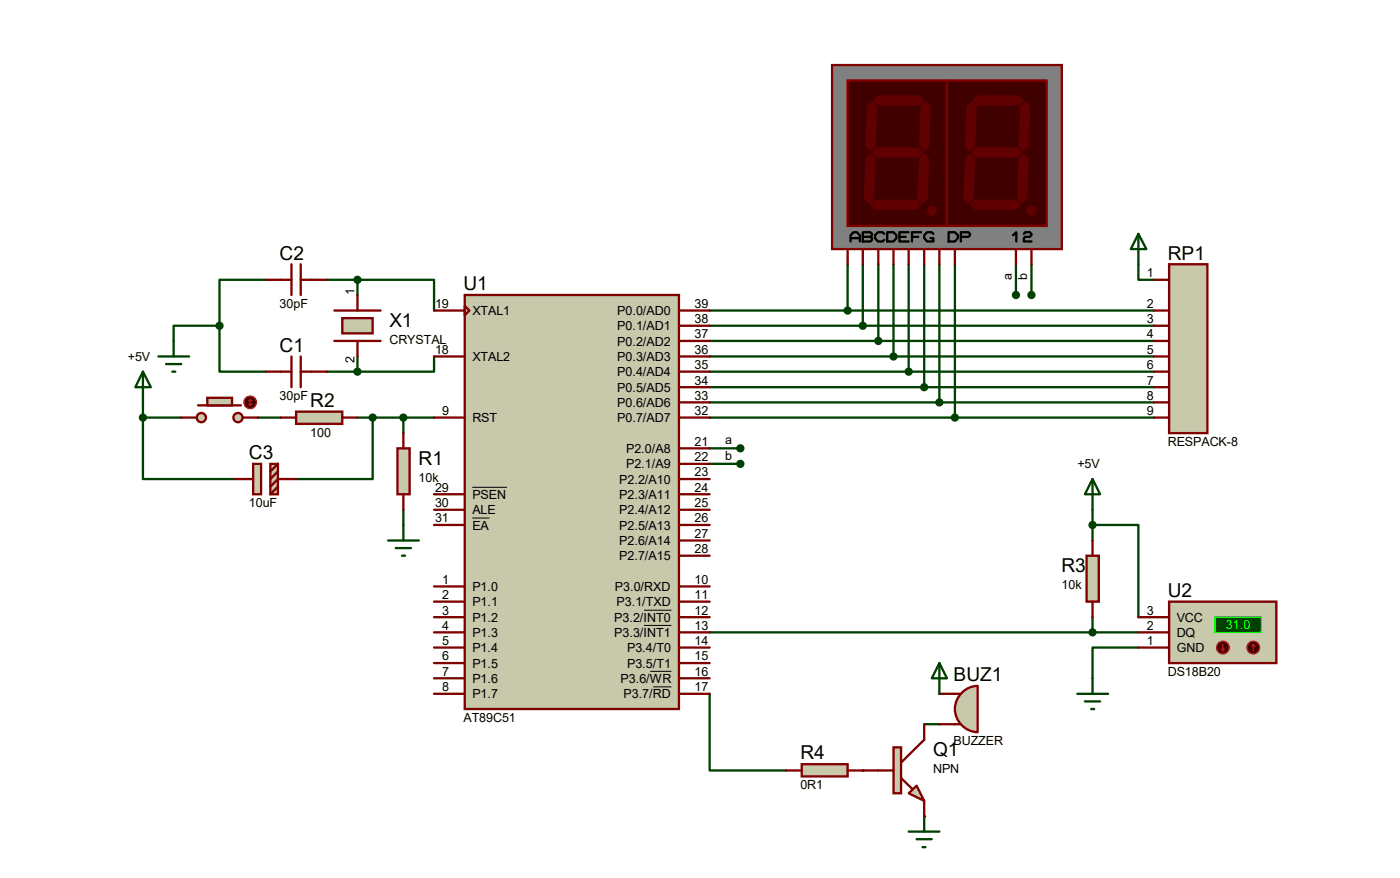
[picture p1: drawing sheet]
<svg xmlns="http://www.w3.org/2000/svg" width="180mm" height="112mm" viewBox="0 0 180 112" stroke-linecap="round" stroke-linejoin="round" font-family="sans-serif">
<g fill="none" stroke="#004000" stroke-width=".3">
<path d="M34.1 35.8h-5.9v5.9M41.9 35.8h3.9M45.8 35.8h9.9v4M45.8 35.8v2M91 39.8h57M108.7 33.9v5.9M110.7 33.9v7.8M112.7 33.9v9.8M114.6 33.9v11.8M116.5 33.9v13.7M118.5 33.9v15.7M120.5 33.9v17.7"/>
<path d="M122.5 33.9v19.6M130.3 33.9v3.9M132.3 33.9v3.9M146 33.9v1.9h2M18.3 53.5v7.9h11.8M18.3 53.5h4.9M18.3 51.6v1.9M28.2 41.7v5.9h5.9M28.2 41.7h-5.9v2M33.1 53.5h2.9M41.9 47.6h3.9M45.8 45.7v1.9"/>
<path d="M45.8 53.5h9.9M47.8 53.5v7.9h-9.8M51.7 53.5v2M55.7 45.7v1.9h-9.9M91 47.6h57M91 53.5h57M91 41.7h57M91 43.7h57M91 45.7h57M91 49.6h57M91 51.6h57M91 57.4h4"/>
<path d="M91 59.4h4M51.7 65.3v2M140.1 67.3h5.9v11.8M140.1 65.3v3.9M140.1 79.1v1.9M91 88.9v9.8h9.8M91 81h55M110.7 98.7h.1M118.5 92.8h2M120.5 88.9h.1M146 83h-5.9v3.9M118.5 104.6h.1"/>
</g>
<path d="M59.6 37.8h27.5v53h-27.5z" fill="#c8c8aa" stroke="#800000" stroke-width=".3"/>
<g fill="none" stroke="#800000" stroke-width=".3">
<path d="M42.9 39.8h5.9M55.7 39.8h3.9M59.6 39.2l.6 .6-.6 .6zM87.1 39.8h3.9M42.9 43.7h5.9M55.7 45.7h3.9M55.7 53.5h3.9M87.1 45.7h3.9M87.1 53.5h3.9M87.1 41.7h3.9M87.1 43.7h3.9M87.1 47.6h3.9"/>
<path d="M87.1 49.6h3.9M87.1 51.6h3.9M87.1 57.4h3.9M87.1 59.4h3.9M55.7 65.3h3.9M55.7 67.3h3.9M55.7 63.3h3.9M55.7 75.1h3.9M55.7 77.1h3.9M55.7 79.1h3.9M87.1 65.3h3.9M87.1 67.3h3.9"/>
<path d="M87.1 63.3h3.9M87.1 75.1h3.9M87.1 77.1h3.9M87.1 79.1h3.9M87.1 71.2h3.9M87.1 61.4h3.9M87.1 69.2h3.9M55.7 81h3.9M55.7 83h3.9M55.7 85h3.9M55.7 86.9h3.9M55.7 88.9h3.9"/>
<path d="M87.1 81h3.9M87.1 83h3.9M87.1 85h3.9M87.1 86.9h3.9M87.1 88.9h3.9"/>
</g>
<path d="M60.6 66.4h2.2M60.6 62.4h4.4M82.6 78.2h3.5M82.6 80.1h3.5M83.4 86h2.7M83.8 88h2.3" fill="none" stroke="#000" stroke-width=".13"/>
<path d="M43.9 40.8h3.9v1.9h-3.9z" fill="#c8c8aa" stroke="#800000" stroke-width=".3"/>
<path d="M34.1 35.8h3.3M37.4 33.9v3.9M38.6 33.9v3.9M38.6 35.8h3.3M45.8 37.8v2M34.1 47.6h3.3M37.4 45.7v3.9M38.6 45.7v3.9M38.6 47.6h3.3M45.8 43.7v2" fill="none" stroke="#800000" stroke-width=".3"/>
<g fill="#004000" stroke="#004000" stroke-width=".3">
<circle cx="45.8" cy="47.6" r=".38"/>
<circle cx="45.8" cy="35.8" r=".38"/>
</g>
<path d="M51 57.4h1.5v5.9h-1.5z" fill="#c8c8aa" stroke="#800000" stroke-width=".3"/>
<path d="M51.7 55.5v1.9M51.7 63.3v2" fill="none" stroke="#800000" stroke-width=".3"/>
<path d="M38 52.7h5.9v1.6h-5.9z" fill="#c8c8aa" stroke="#800000" stroke-width=".3"/>
<path d="M36 53.5h2M43.9 53.5h1.9" fill="none" stroke="#800000" stroke-width=".3"/>
<g fill="#c8c8aa" stroke="#800000" stroke-width=".3">
<circle cx="30.5" cy="53.5" r=".59"/>
<circle cx="25.8" cy="53.5" r=".59"/>
</g>
<path d="M25.4 51.9h5.5" fill="none" stroke="#800000" stroke-width=".3"/>
<path d="M26.6 51h3.2v.9h-3.2z" fill="#c8c8aa" stroke="#800000" stroke-width=".3"/>
<path d="M23.2 53.5h2M31.1 53.5h2" fill="none" stroke="#800000" stroke-width=".3"/>
<circle cx="32.1" cy="51.6" r=".8" fill="#400000" stroke="#f00" stroke-width=".17"/>
<path d="M31.9 51.8l.2 .1M32.1 51.2v.7M32.1 51.2l-.2 .1M32.1 51.2l.2 .1M32.3 51.8l-.2 .1" fill="none" stroke="#f00" stroke-width=".17"/>
<g fill="#004000" stroke="#004000" stroke-width=".3">
<circle cx="51.7" cy="53.5" r=".38"/>
<circle cx="28.2" cy="41.7" r=".38"/>
</g>
<path d="M18.3 47.6l1 2h-1.9zM18.3 47.6v4M20.3 45.7h4M21.3 46.6h1.9M22.1 47.6h.4M22.3 43.7v2" fill="none" stroke="#004000" stroke-width=".3"/>
<g fill="#c8c8aa" stroke="#800000" stroke-width=".3">
<path d="M32.5 59.4h1v3.9h-1z"/>
<path d="M34.7 59.4h.9v3.9h-.9z"/>
</g>
<path d="M35.6 59.4l-.9 1M30.1 61.4h2.4M35.6 60.4l-.9 1M35.6 62.3l-.9 1M38 61.4h-2.4l-.9 .9" fill="none" stroke="#800000" stroke-width=".3"/>
<g fill="#004000" stroke="#004000" stroke-width=".3">
<circle cx="47.8" cy="53.5" r=".38"/>
<circle cx="18.3" cy="53.5" r=".38"/>
</g>
<path d="M49.8 69.2h3.9M50.8 70.2h1.9M51.6 71.2h.3M51.7 67.3v1.9" fill="none" stroke="#004000" stroke-width=".3"/>
<path d="M149.9 77.1h13.8v7.9h-13.8z" fill="#c8c8aa" stroke="#800000" stroke-width=".3"/>
<path d="M155.8 79.1h6v1.9h-6z" fill="#004000" stroke="#0f0" stroke-width=".17"/>
<path d="M146 79.1h3.9M146 81h3.9M146 83h3.9" fill="none" stroke="#800000" stroke-width=".3"/>
<circle cx="160.7" cy="83" r=".8" fill="#400000" stroke="#f00" stroke-width=".17"/>
<path d="M160.7 82.6l-.1 .2M160.7 82.6l.3 .2M160.7 82.6v.8" fill="none" stroke="#f00" stroke-width=".17"/>
<circle cx="156.8" cy="83" r=".8" fill="#400000" stroke="#f00" stroke-width=".17"/>
<path d="M156.6 83.2l.2 .2M156.8 82.6v.8M157 83.2l-.2 .2" fill="none" stroke="#f00" stroke-width=".17"/>
<path d="M140.1 61.4l1 1.9h-1.9zM140.1 61.4v3.9M138.2 88.9h3.9M139.2 89.9h1.9M140 90.8h.3M140.1 86.9v2" fill="none" stroke="#004000" stroke-width=".3"/>
<path d="M139.4 71.2h1.5v5.9h-1.5z" fill="#c8c8aa" stroke="#800000" stroke-width=".3"/>
<path d="M140.1 69.2v2M140.1 77.1v2" fill="none" stroke="#800000" stroke-width=".3"/>
<g fill="#004000" stroke="#004000" stroke-width=".3">
<circle cx="140.1" cy="81" r=".38"/>
<circle cx="140.1" cy="67.3" r=".38"/>
</g>
<path d="M106.7 8.3h29.5v23.6h-29.5z" fill="#808080" stroke="#800000" stroke-width=".3"/>
<path d="M108.7 10.3h12.8v18.6h-12.8z" fill="#400000" stroke="#800000" stroke-width=".3"/>
<g fill="#600000" stroke="#600000" stroke-width=".13">
<path d="M112.7 12.3h5.2l.6 .6-.6 .6h-5.2l-.6-.6z"/>
<path d="M118.2 13.6l.5-.5 .6 .5-.2 5.1-.6 .6-.6-.6z"/>
<path d="M112.4 19h5.3l.6 .6-.6 .5h-5.3l-.6-.5z"/>
<path d="M111.3 13.6l.5-.5 .6 .5-.2 5.1-.6 .6-.6-.6z"/>
<path d="M118.5 19.7l.6 .6-.2 5.1-.6 .6-.6-.6 .2-5.1z"/>
<path d="M111.6 26.2l.6-.6h5.4l.6 .6-.6 .6h-5.4z"/>
<path d="M111 20.3l.6-.6 .6 .6-.1 5.1-.6 .6-.6-.6z"/>
</g>
<path d="M121.5 10.3h12.7v18.6h-12.7z" fill="#400000" stroke="#800000" stroke-width=".3"/>
<g fill="#600000" stroke="#600000" stroke-width=".13">
<path d="M124.8 12.9l.6-.6h5.3l.6 .6-.6 .6h-5.3z"/>
<path d="M130.9 13.6l.6-.5 .6 .5-.2 5.1-.6 .6-.6-.6z"/>
<path d="M125.2 19h5.3l.6 .6-.6 .5h-5.3l-.6-.5z"/>
<path d="M124 13.6l.6-.5 .6 .5-.2 5.1-.6 .6-.6-.6z"/>
<path d="M131.3 19.7l.6 .6-.2 5.1-.6 .6-.6-.6 .2-5.1z"/>
<path d="M124.4 26.2l.6-.6h5.3l.6 .6-.6 .6h-5.3z"/>
<path d="M124.4 19.7l.6 .6-.2 5.1-.6 .6-.6-.6 .2-5.1z"/>
<circle cx="119.5" cy="27" r=".59"/>
<circle cx="132.3" cy="27" r=".59"/>
</g>
<g fill="none" stroke="#000" stroke-width=".3">
<path d="M109.1 30.9v-.8l.4-.3h.4l.4 .3v.8M109.1 30.5h1.2M110.7 29.8h.9l.2 .2v.1l-.2 .2 .2 .2v.2l-.2 .2h-.9zM110.7 30.3h.9M113.4 30l-.2-.2h-.6l-.4 .3v.4l.4 .4h.6l.2-.2M113.8 29.8h.8l.4 .3v.4l-.4 .4h-.8zM115.4 30.3h.8M116.5 29.8h-1.1v1.1h1.1M117 30.3h.8M118.2 29.8h-1.2v1.1M119.7 30l-.2-.2h-.6l-.4 .3v.4l.4 .4h.8v-.4h-.4M121.7 29.8h.8l.4 .3v.4l-.4 .4h-.8z"/>
<path d="M123.2 30.3h1l.2-.2v-.1l-.2-.2h-1v1.1M129.9 30.1l.4-.3v1.1M131.3 30l.2-.2h.6l.2 .2v.1l-.2 .2h-.6l-.2 .2v.4h1"/>
</g>
<path d="M108.7 31.9v2M110.7 31.9v2M112.7 31.9v2M114.6 31.9v2M116.5 31.9v2M118.5 31.9v2M120.5 31.9v2M122.5 31.9v2M130.3 31.9v2M132.3 31.9v2" fill="none" stroke="#800000" stroke-width=".3"/>
<path d="M149.9 33.9h5v21.6h-5z" fill="#c8c8aa" stroke="#800000" stroke-width=".3"/>
<path d="M148 39.8h1.9M148 35.8h1.9M148 41.7h1.9M148 43.7h1.9M148 45.7h1.9M148 47.6h1.9M148 49.6h1.9M148 51.6h1.9M148 53.5h1.9" fill="none" stroke="#800000" stroke-width=".3"/>
<path d="M146 30l1 1.9h-2zM146 30v3.9M116.5 106.5h4M117.6 107.5h1.9M118.3 108.5h.4M118.5 104.6v1.9" fill="none" stroke="#004000" stroke-width=".3"/>
<g fill="#004000" stroke="#004000" stroke-width=".3">
<circle cx="108.7" cy="39.8" r=".38"/>
<circle cx="110.7" cy="41.7" r=".38"/>
<circle cx="112.7" cy="43.7" r=".38"/>
<circle cx="114.6" cy="45.7" r=".38"/>
<circle cx="116.5" cy="47.6" r=".38"/>
<circle cx="118.5" cy="49.6" r=".38"/>
<circle cx="120.5" cy="51.6" r=".38"/>
<circle cx="122.5" cy="53.5" r=".38"/>
<circle cx="130.3" cy="37.8" r=".38"/>
<circle cx="132.3" cy="37.8" r=".38"/>
<circle cx="95" cy="57.4" r=".38"/>
<circle cx="95" cy="59.4" r=".38"/>
</g>
<g fill="#c8c8aa" stroke="#800000" stroke-width=".3">
<path d="M116.5 101.6l1.1-.9 .9 1.9z"/>
<path d="M114.6 95.8h1v5.8h-1z"/>
</g>
<path d="M110.7 98.7h3.9M115.6 99.7l1.4 1.3M118.5 92.8v2l-2.9 2.9M118.5 102.6v2" fill="none" stroke="#800000" stroke-width=".3"/>
<path d="M102.8 97.9h5.9v1.6h-5.9z" fill="#c8c8aa" stroke="#800000" stroke-width=".3"/>
<path d="M100.8 98.7h2M108.7 98.7h2" fill="none" stroke="#800000" stroke-width=".3"/>
<path d="M123.6 88.5l.5-.3 .6-.2 .7-.1v5.9a2.96 2.96 0 0 1-2.7-2 2.96 2.96 0 0 1 .9-3.3z" fill="#c8c8aa" stroke="#800000" stroke-width=".3"/>
<path d="M120.5 92.8h2.7M120.5 88.9h2.7" fill="none" stroke="#800000" stroke-width=".3"/>
<path d="M120.5 85l1 1.9h-2zM120.5 85v3.9" fill="none" stroke="#004000" stroke-width=".3"/>
<g font-size="2.5">
<text x="35.9" y="33.3">C2</text>
<text x="149.8" y="33.3">RP1</text>
<text x="50" y="41.9">X1</text>
<text x="59.4" y="37.2">U1</text>
<text x="35.9" y="45">C1</text>
<text x="39.8" y="52.1">R2</text>
<text x="31.9" y="58.8">C3</text>
<text x="53.7" y="59.5">R1</text>
<text x="136.1" y="73.3">R3</text>
<text x="149.8" y="76.4">U2</text>
<text x="122.3" y="87.3">BUZ1</text>
<text x="102.7" y="97.3">R4</text>
<text x="119.7" y="96.9">Q1</text>
</g>
<g font-size="1.6">
<text x="129.8" y="35.8" transform="rotate(-90 129.8 35.8)">a</text>
<text x="131.7" y="35.8" transform="rotate(-90 131.7 35.8)">b</text>
<text x="147.1" y="35.5">1</text>
<text x="35.9" y="39.4">30pF</text>
<text x="45.5" y="37.8" transform="rotate(-90 45.5 37.8)">1</text>
<text x="55.8" y="39.4">19</text>
<text x="60.6" y="40.4">XTAL1</text>
<text x="79.2" y="40.4">P0.0/AD0</text>
<text x="89.1" y="39.4">39</text>
<text x="89.1" y="41.4">38</text>
<text x="147.1" y="39.4">2</text>
<text x="147.1" y="41.4">3</text>
<text x="16.4" y="46.3">+5V</text>
<text x="45.5" y="46.6" transform="rotate(-90 45.5 46.6)">2</text>
<text x="50" y="44">CRYSTAL</text>
<text x="55.8" y="45.3">18</text>
<text x="60.6" y="46.3">XTAL2</text>
<text x="79.2" y="42.3">P0.1/AD1</text>
<text x="79.2" y="44.3">P0.2/AD2</text>
<text x="79.2" y="46.3">P0.3/AD3</text>
<text x="89.1" y="43.3">37</text>
<text x="89.1" y="45.3">36</text>
<text x="89.1" y="47.3">35</text>
<text x="147.1" y="43.3">4</text>
<text x="147.1" y="45.3">5</text>
<text x="147.1" y="47.3">6</text>
<text x="35.9" y="51.2">30pF</text>
<text x="56.7" y="53.2">9</text>
<text x="79.2" y="48.2">P0.4/AD4</text>
<text x="79.2" y="50.2">P0.5/AD5</text>
<text x="79.2" y="52.1">P0.6/AD6</text>
<text x="89.1" y="49.3">34</text>
<text x="89.1" y="51.2">33</text>
<text x="89.1" y="53.2">32</text>
<text x="147.1" y="49.3">7</text>
<text x="147.1" y="51.2">8</text>
<text x="147.1" y="53.2">9</text>
<text x="39.8" y="56">100</text>
<text x="60.6" y="54.1">RST</text>
<text x="79.2" y="54.1">P0.7/AD7</text>
<text x="80.3" y="58">P2.0/A8</text>
<text x="89.1" y="57.1">21</text>
<text x="89.1" y="59.1">22</text>
<text x="93" y="56.9">a</text>
<text x="93" y="58.9">b</text>
<text x="149.8" y="57.1">RESPACK-8</text>
<text x="31.9" y="65">10uF</text>
<text x="53.7" y="61.7">10k</text>
<text x="55.8" y="65">30</text>
<text x="55.8" y="63">29</text>
<text x="60.6" y="65.9">ALE</text>
<text x="60.6" y="63.9">PSEN</text>
<text x="79.4" y="62">P2.2/A10</text>
<text x="79.4" y="63.9">P2.3/A11</text>
<text x="79.4" y="65.9">P2.4/A12</text>
<text x="80.3" y="60">P2.1/A9</text>
<text x="89.1" y="61">23</text>
<text x="89.1" y="63">24</text>
<text x="89.1" y="65">25</text>
<text x="138.2" y="60">+5V</text>
<text x="55.8" y="66.9">31</text>
<text x="60.6" y="67.9">EA</text>
<text x="79.4" y="71.8">P2.7/A15</text>
<text x="79.4" y="67.9">P2.5/A13</text>
<text x="79.4" y="69.8">P2.6/A14</text>
<text x="89.1" y="70.9">28</text>
<text x="89.1" y="66.9">26</text>
<text x="89.1" y="68.9">27</text>
<text x="56.7" y="74.8">1</text>
<text x="56.7" y="76.7">2</text>
<text x="60.6" y="75.7">P1.0</text>
<text x="60.6" y="77.7">P1.1</text>
<text x="78.9" y="75.7">P3.0/RXD</text>
<text x="79.1" y="77.7">P3.1/TXD</text>
<text x="89.1" y="74.8">10</text>
<text x="89.1" y="76.7">11</text>
<text x="136.1" y="75.5">10k</text>
<text x="56.7" y="78.7">3</text>
<text x="56.7" y="80.7">4</text>
<text x="56.7" y="82.6">5</text>
<text x="60.6" y="79.7">P1.2</text>
<text x="60.6" y="81.6">P1.3</text>
<text x="60.6" y="83.6">P1.4</text>
<text x="78.8" y="79.7">P3.2/INT0</text>
<text x="78.8" y="81.6">P3.3/INT1</text>
<text x="80.4" y="83.6">P3.4/T0</text>
<text x="89.1" y="78.7">12</text>
<text x="89.1" y="80.7">13</text>
<text x="89.1" y="82.6">14</text>
<text x="147.1" y="80.7">2</text>
<text x="147.1" y="78.7">3</text>
<text x="147.1" y="82.6">1</text>
<text x="150.9" y="81.6">DQ</text>
<text x="150.9" y="79.7">VCC</text>
<text x="150.9" y="83.6">GND</text>
<text x="56.7" y="84.6">6</text>
<text x="56.7" y="86.6">7</text>
<text x="56.7" y="88.6">8</text>
<text x="60.6" y="85.5">P1.5</text>
<text x="60.6" y="87.5">P1.6</text>
<text x="60.6" y="89.5">P1.7</text>
<text x="79.6" y="87.5">P3.6/WR</text>
<text x="80" y="89.5">P3.7/RD</text>
<text x="80.4" y="85.5">P3.5/T1</text>
<text x="89.1" y="88.6">17</text>
<text x="89.1" y="86.6">16</text>
<text x="89.1" y="84.6">15</text>
<text x="149.8" y="86.6">DS18B20</text>
<text x="59.4" y="92.5">AT89C51</text>
<text x="122.3" y="95.4">BUZZER</text>
<text x="102.7" y="101.1">0R1</text>
<text x="119.7" y="99.1">NPN</text>
</g>
<text font-size="1.6" fill="#0f0" x="157.2" y="80.6">31.0</text>
</svg>
